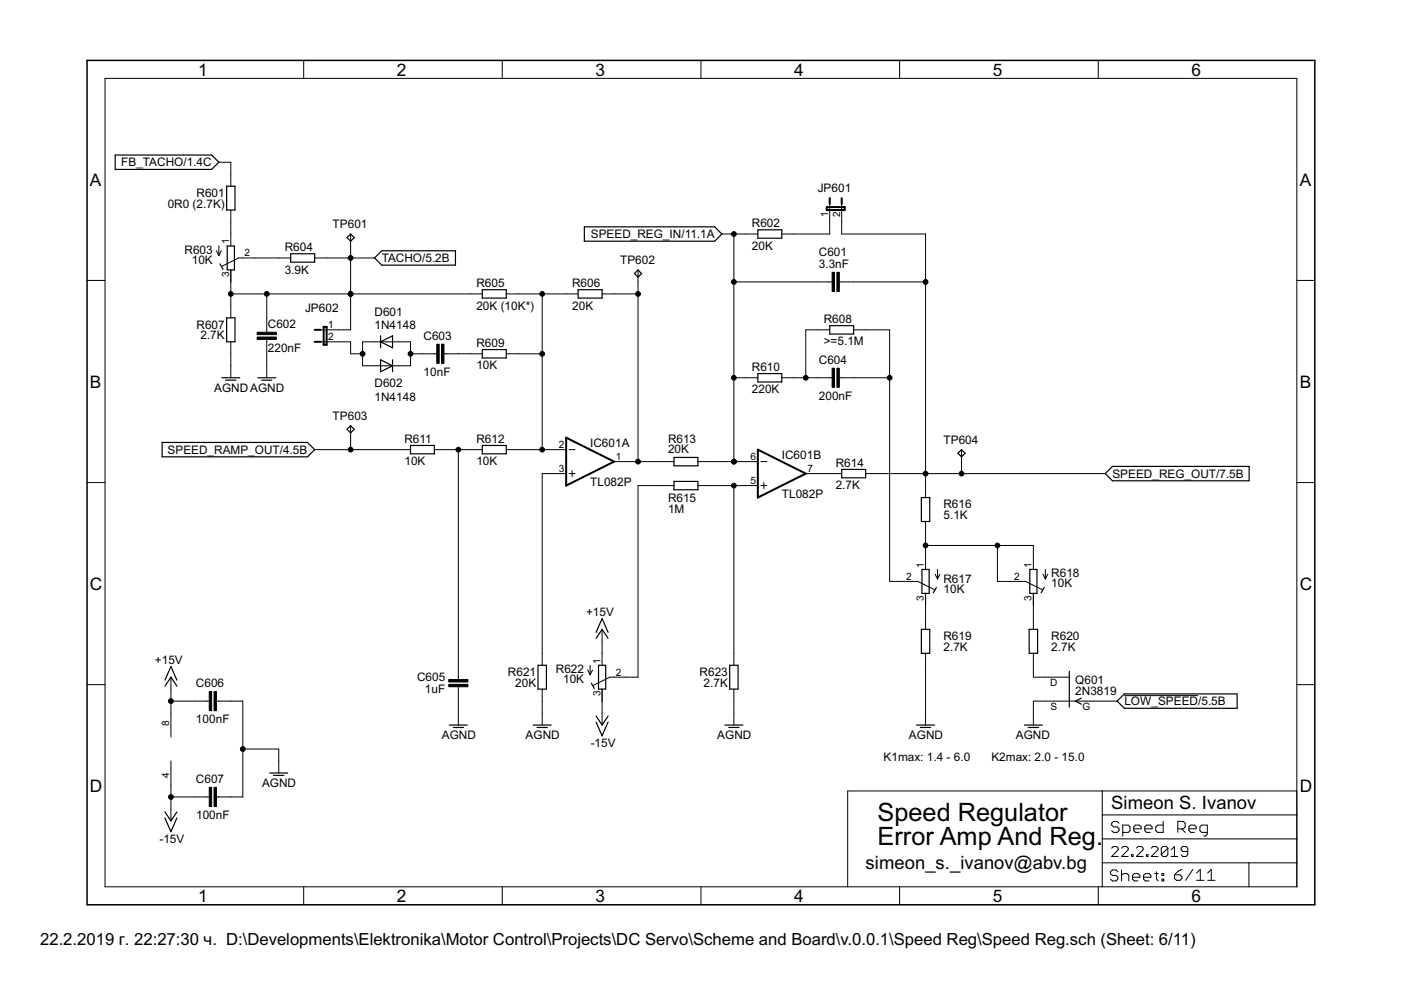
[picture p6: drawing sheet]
<svg xmlns="http://www.w3.org/2000/svg" width="297mm" height="210mm" viewBox="0 0 297 210" stroke-linecap="round" stroke-linejoin="round" font-family="sans-serif">
<g fill="#000" stroke="#000" stroke-width=".25">
<path d="M24.4 32.9v3zM24.4 35.9h20.5zM24.4 32.9h20.5zM46.4 34.4l-1.5 1.5zM44.9 32.9l1.5 1.5zM48 39.5v5zM48 39.5h1.8zM46.7 56l.6 1.1zM48.2 52.2v5zM48.2 52.2h1.5zM48.2 57.2h.7zM48.9 57.2h.8z"/>
<path d="M49.7 52.2v5zM49.8 39.5v5zM48 44.5h1.8zM61.6 55.6h5.1zM61.6 53.8v1.8zM61.6 53.8h5.1zM66.7 53.8v1.8zM74.3 49.6l-.7 .8zM74.3 49.6l.8 .8zM73.6 50.4l.7 .7zM75.1 50.4l-.8 .7zM79.4 54.7l1.5-1.5z"/>
<path d="M79.4 54.7l1.5 1.5zM80.9 53.2h15.7zM80.9 56.2h15.7zM96.6 53.2v3zM123.9 48.1v3zM134.5 58l.8-.8zM135.3 57.2l.7 .8zM134.5 58l.8 .8zM136 58l-.7 .8zM123.9 51.1h27.6zM123.9 48.1h27.6zM153.1 49.6l-1.6 1.5z"/>
<path d="M151.5 48.1l1.6 1.5zM160.7 50.5h5.1zM160.7 48.7v1.8zM160.7 48.7h5.1zM165.8 48.7v1.8zM48 67.4v5.1zM49.8 67.4v5.1zM48 67.4h1.8zM48 72.5h1.8zM80.7 72.5l2.5 1.2zM80.7 72.5v1.2zM80.7 71.2v1.3z"/>
<path d="M80.7 76.3l2.5 1.3zM80.7 76.3v2.5zM80.7 72.5l2.5-1.3zM83.2 71.2v2.5zM80.7 78.8l2.5-1.2zM83.2 77.6v1.2zM83.2 76.3v1.3zM102.3 63.2h5zM102.3 61.4v1.8zM102.3 75.9h5zM102.3 74.1v1.8zM102.3 61.4h5z"/>
<path d="M107.3 61.4v1.8zM102.3 74.1h5zM107.3 74.1v1.8zM122.6 63.2h5.1zM122.6 61.4v1.8zM122.6 61.4h5.1zM127.7 61.4v1.8zM160.7 79.2h5.1zM175.9 70.8h5.1zM175.9 69v1.8zM175.9 69h5.1zM181 69v1.8z"/>
<path d="M34.4 93.8v3.1zM47 80.1h3.8zM47.8 80.6h2.2zM54.7 80.1h3.8zM55.5 80.6h2.1zM34.4 96.9h30.8zM34.4 93.8h30.8zM66.7 95.3l-1.5 1.6zM65.2 93.8l1.5 1.5zM73.6 91l.7-.7zM74.3 90.3l.8 .7zM73.6 91l.7 .8z"/>
<path d="M75.1 91l-.8 .8zM87 96.2h5.1zM87 94.4v1.8zM87 94.4h5.1zM92.1 94.4v1.8zM102.3 96.2h5zM102.3 94.4v1.8zM102.3 94.4h5zM107.3 94.4v1.8zM142.9 98.8h5.1zM142.9 97v1.8zM142.9 97h5.1z"/>
<path d="M148 97v1.8zM160.7 81h5.1zM160.7 79.2v1.8zM165.8 79.2v1.8zM178.5 99.5h5zM203.1 96.1l.8-.8zM203.9 95.3l.7 .8zM203.1 96.1l.8 .8zM204.6 96.1l-.7 .8zM235.9 98.9h28.9zM264.8 98.9v3zM142.9 103.8h5.1z"/>
<path d="M142.9 102.1v1.7zM142.9 102.1h5.1zM148 102.1v1.7zM178.5 101.3h5zM178.5 99.5v1.8zM183.5 99.5v1.8zM195.3 105.5v5.1zM197.1 105.5v5.1zM195.3 105.5h1.8zM195.3 110.6h1.8zM234.3 100.4l1.6-1.5zM234.3 100.4l1.6 1.5z"/>
<path d="M235.9 101.9h28.9zM127.7 133.4l-1.3 1.9zM127.7 131.1l-1.3 3zM127.7 133.4l1.2 1.9zM127.7 131.1l1.2 3zM195.3 133.4v5.1zM195.5 125.8h.7zM195.5 120.7v5.1zM196.2 125.8h.8zM197 120.7v5.1zM195.5 120.7h1.5zM197.1 133.4v5.1z"/>
<path d="M195.3 133.4h1.8zM195.3 138.5h1.8zM198.5 124.5l-.6 1.2zM218.2 133.4v5.1zM218.3 125.8h.8zM218.3 120.7v5.1zM219.1 125.8h.8zM219.9 120.7v5.1zM218.3 120.7h1.6zM220 133.4v5.1zM218.2 133.4h1.8zM218.2 138.5h1.8z"/>
<path d="M221.4 124.5l-.7 1.2zM36.2 143.6l-1.2 1.9zM36.2 141.3l-1.2 2.9zM36.2 143.6l1.3 1.9zM36.2 141.3l1.3 2.9zM95.3 153.7h3.8zM96.1 154.2h2.2zM113.1 153.7h3.8zM113.9 154.2h2.2zM114.1 141.1v5zM114.1 141.1h1.7zM114.1 146.1h1.7z"/>
<path d="M115.8 141.1v5zM125.4 144.8l.6 1.2zM126.4 151.8l1.3 1.9zM126.4 153.1l1.3 2.9zM126.9 141.1v5zM126.9 141.1h1.5zM126.9 146.1h.8zM128.9 151.8l-1.2 1.9zM128.9 153.1l-1.2 2.9zM127.7 146.1h.7zM128.4 141.1v5zM153.7 153.7h3.8z"/>
<path d="M154.5 154.2h2.2zM154.7 141.1v5zM154.7 141.1h1.8zM154.7 146.1h1.8zM156.5 141.1v5zM194.3 153.7h3.8zM195.1 154.2h2.2zM218 154.2h2.2zM217.2 153.7h3.8zM226.7 142.3v7.6zM228 148.7l1.3 .6zM228 148.7l1.3-.7z"/>
<path d="M236.9 148.7l1.5-1.6zM236.9 148.7l1.5 1.5zM238.4 147.1h23.9zM238.4 150.2h23.9zM262.3 147.1v3.1zM35 172.1l1.2 2zM35 173.4l1.2 2.9zM37.5 172.1l-1.3 2zM37.5 173.4l-1.3 2.9zM57.2 163.9h3.8zM58 164.4h2.2z"/>
</g>
<g fill="#000" stroke="#000" stroke-width=".21">
<path d="M22.3 16.6v171.4zM64.4 12.8v3.8zM106.5 12.8v3.8zM148.6 12.8v3.8zM190.7 12.8v3.8zM232.9 12.8v3.8zM22.3 16.6h252.7zM46.4 34.4h2.5zM48.9 36.9v2.6zM48.9 34.4v2.5zM18.5 59.5h3.8zM46.4 52.2v2z"/>
<path d="M45.9 53.2l.5 1zM46.9 53.2l-.5 1zM48.9 49.6v2.6zM48.9 57.2v2.6zM48.9 44.5v2.6zM48.9 59.8v2.5zM48.9 47.1v2.5zM47.1 56.5l3.5-1.8zM50.6 54.7h.9zM51.5 54.7h2.5zM54 54.7h5.1zM59.1 54.7h2.5z"/>
<path d="M66.7 54.7h2.6zM69.3 54.7h5zM74.3 49.6v2.6zM74.3 54.7v7.6zM74.3 52.2v2.5zM74.3 54.7h5.1zM135.3 57.2v2.6zM135.3 59.8v2.5zM153.1 49.6h2.5zM155.6 49.6v10.2zM158.1 49.6h2.6zM155.6 49.6h2.5z"/>
<path d="M165.8 49.6h2.5zM168.3 49.6h7.6zM173.4 59.8h2.5zM155.6 59.8h17.8zM175.9 44.5v2.6zM175.9 43.3v1.2zM175.9 59.8h.5zM175.9 47.1v2.5zM178.5 44.5v2.6zM178.5 43.3v1.2zM177.9 59.8h.6zM178.5 47.1v2.5z"/>
<path d="M178.5 49.6h17.7zM178.5 59.8h2.5zM181 59.8h15.2zM196.2 49.6v10.2zM196.2 59.8v40.6zM275 59.5h3.8zM48.9 77.6v2.5zM48.9 64.9v2.5zM48.9 72.5v2.5zM48.9 75v2.6zM48.9 62.3h7.7zM48.9 62.3v2.6z"/>
<path d="M56.6 72.5v2.5zM56.6 67.4v2.5zM56.6 72v.5zM56.6 69.9v.5zM56.6 77.6v2.5zM56.6 75v2.6zM56.6 62.3h17.7zM56.6 62.3v5.1zM68 69.9h1.3zM68 72.5h1.3zM69.3 69.9h2.5zM69.3 72.5h2.5z"/>
<path d="M71.8 69.9h2.5zM74.3 62.3h25.4zM74.3 62.3v7.6zM74.3 72.5v2.5zM71.8 72.5h2.5zM76.9 72.5h2.5zM76.9 75v2.6zM76.9 72.5v2.5zM74.3 75h2.6zM79.4 72.5h2.6zM79.4 77.6h2.6zM76.9 77.6h2.5z"/>
<path d="M82 72.5h2.5zM82 77.6h2.5zM84.5 72.5h2.5zM87 72.5v2.5zM87 75v2.6zM84.5 77.6h2.5zM89.6 75h2.5zM87 75h2.6zM92.1 75h.5zM94.1 75h.5zM94.6 75h2.6zM97.2 75h2.5z"/>
<path d="M99.7 62.3h2.6zM99.7 75h2.6zM107.3 62.3h2.6zM107.3 75h2.6zM109.9 75h5.1zM115 62.3v12.7zM109.9 62.3h5.1zM115 62.3h5zM120 62.3h2.6zM127.7 62.3h2.5zM130.2 62.3h5.1zM135.3 62.3v35.6z"/>
<path d="M170.8 69.9v10.2zM173.4 69.9h2.5zM170.8 69.9h2.6zM181 69.9h2.5zM183.5 69.9h5.1zM188.6 69.9v10.2zM66.7 95.3h7.6zM74.3 90.3v2.5zM74.3 95.3h10.2zM74.3 92.8v2.5zM84.5 95.3h2.5zM92.1 95.3h2.5z"/>
<path d="M94.6 95.3h2.6zM97.2 95.3h2.5zM99.7 95.3h2.6zM107.3 95.3h2.6zM109.9 95.3h5.1zM115 75v20.3zM117.5 95.3h2.5zM115 95.3h2.5zM120.7 95.3h1.2zM130.2 97.9h2.5zM132.7 97.9h2.6zM140.4 97.9h2.5z"/>
<path d="M135.3 97.9h5.1zM148 97.9h2.5zM155.6 59.8v20.3zM155.6 80.1v17.8zM150.5 97.9h5.1zM155.6 97.9h2.5zM158.1 97.9h2.6zM158.1 80.1h2.6zM155.6 80.1h2.5zM161.3 97.9h1.3zM165.8 80.1h2.5zM168.3 80.1h2.5z"/>
<path d="M173.4 80.1h2.5zM170.8 80.1h2.6zM175.9 80.1h.5zM177.9 80.1h.6zM178.5 80.1h2.5zM181 80.1h7.6zM203.9 95.3v2.6zM203.9 97.9v2.5zM18.5 102.3h3.8zM115 100.4h2.5zM117.5 100.4h2.5zM120.7 100.4h1.2z"/>
<path d="M121.3 99.8v1.2zM135.3 103v40.6zM140.4 103h2.5zM135.3 103h5.1zM148 103h2.5zM150.5 103h5.1zM155.6 103h2.5zM158.1 103h2.6zM161.3 103h1.3zM161.9 102.3v1.3zM170.8 100.4h2.6zM175.9 100.4h2.6z"/>
<path d="M173.4 100.4h2.5zM183.5 100.4h2.6zM196.2 118.2v2.5zM196.2 103v2.5zM196.2 110.6v2.5zM186.1 100.4h10.1zM196.2 100.4v2.6zM196.2 115.7v2.5zM196.2 113.1v2.6zM196.2 100.4h7.7zM211.5 115.7v7.6zM196.2 115.7h15.3z"/>
<path d="M219.1 118.2v2.5zM219.1 115.7v2.5zM211.5 115.7h7.6zM203.9 100.4h30.4zM275 102.3h3.8zM115 138.5v2.6zM115 100.4v38.1zM127.7 138.5v2.6zM127.7 133.4v2.6zM127.7 136v2.5zM155.6 138.5v2.6zM155.6 103v35.5z"/>
<path d="M188.6 80.1v43.2zM191.2 123.3h2.5zM188.6 123.3h2.6zM193.7 123.3h.9zM194.6 123.3l3.5 1.7zM196.2 125.8v2.6zM196.2 130.9v2.5zM196.2 128.4v2.5zM198.8 120.7v2.1zM199.3 121.8l-.5 1zM198.3 121.8l.5 1zM211.5 123.3h2.5z"/>
<path d="M214 123.3h2.6zM216.6 123.3h.8zM217.4 123.3l3.6 1.7zM219.1 125.8v2.6zM219.1 130.9v2.5zM219.1 128.4v2.5zM221.6 120.7v2.1zM222.1 121.8l-.5 1zM221.1 121.8l.5 1zM18.5 145.2h3.8zM36.2 151.2v5.1zM36.2 143.6v2.5z"/>
<path d="M36.2 146.1v2.6zM36.2 148.7v2.5zM41.3 148.7h2.6zM36.2 148.7h5.1zM43.9 148.7h.5zM45.9 148.7h.5zM46.4 148.7h2.5zM48.9 148.7h2.6zM51.5 148.7v10.1zM51.5 158.8v10.2zM51.5 158.8h7.6zM59.1 158.8v2.6z"/>
<path d="M97.2 146.1v2.6zM97.2 141.1v2.5zM97.2 145.6v.5zM97.2 143.6v.5zM97.2 151.2v2.5zM97.2 148.7v2.5zM97.2 95.3v45.8zM115 151.2v2.5zM115 146.1v2.6zM115 148.7v2.5zM125.1 141.1v2zM124.6 142l.5 1.1z"/>
<path d="M125.6 142l-.5 1.1zM127.7 146.1v2.6zM127.7 151.2v2.5zM127.7 148.7v2.5zM125.8 145.3l3.5-1.7zM129.3 143.6h.9zM130.2 143.6h2.5zM132.7 143.6h2.6zM155.6 151.2v2.5zM155.6 146.1v2.6zM155.6 148.7v2.5zM196.2 151.2v2.5z"/>
<path d="M196.2 138.5v2.6zM196.2 141.1v10.1zM219.1 151.2v2.5zM219.1 138.5v2.6zM219.1 148.7v2.5zM219.1 141.1v2.5zM221.6 143.6h5.1zM221.6 148.7h5.1zM219.1 148.7h2.5zM219.1 143.6h2.5zM226.7 148.7h5.1zM231.8 148.7h5.1z"/>
<path d="M238.4 147.5h15.6zM275 145.2h3.8zM36.2 161.4v5zM36.2 171.5v2.6zM36.2 169v2.5zM36.2 166.4v2.6zM41.3 169h2.6zM36.2 169h5.1zM43.9 169h.5zM45.9 169h.5zM46.4 169h2.5zM48.9 169h2.6z"/>
<path d="M59.1 161.4v2.5zM179.7 167.7h54zM233.7 167.7h41.3zM233.7 177.9h41.3zM233.7 172.8v5.1zM233.7 172.8h41.3zM233.7 167.7v5.1zM235.7 174.5v.4zM235.7 174.9l.4 .4zM236 179.5l-.3 .3zM235.7 174.5l.4-.3zM236.1 175.3h.8z"/>
<path d="M235.7 176.1l.4 .4zM236 179.5h.7zM236.1 174.2h.8zM236.9 175.3l.4 .4zM236.1 176.5h.8zM236.7 179.5l.4 .3zM236.9 174.2l.4 .3zM237.3 175.7v.4zM237.3 176.1l-.4 .4zM238 174.9v2.4zM238 174.9h1.2zM238.1 179.5l-.3 .3z"/>
<path d="M238.1 179.5h.7zM239.2 174.9l.4 .4zM238 176.5h1.2zM238.8 179.5l.4 .3zM239.6 175.3v.8zM239.6 176.1l-.4 .4zM240.4 175.3v.8zM240.4 175.3l.4-.4zM240.4 176.1l.4 .4zM240.8 174.9h.7zM241.3 179.5l-.4 .3zM240.8 176.5h.7z"/>
<path d="M241.5 174.9l.4 .4zM241.9 175.3v.4zM240.4 175.7h1.5zM241.3 179.5h.7zM242 179.5l.4 .3zM242.7 175.3v.8zM242.7 175.3l.4-.4zM242.7 176.1l.4 .4zM243.1 174.9h.8zM243.1 176.5h.8zM243.9 174.9l.4 .4zM244.3 175.3v.4z"/>
<path d="M242.7 175.7h1.6zM244.5 179.5l-.4 .3zM245 175.3v.8zM245 175.3l.4-.4zM244.5 179.5h.7zM245 176.1l.4 .4zM245.4 174.9h1.2zM245.2 179.5l.3 .3zM246.5 179.5l-.3 .3zM246.5 179.5h.8zM246.6 174.2v2.3zM245.4 176.5h1.2z"/>
<path d="M247.3 179.5l.3 .3zM247.6 179.8v1.4zM249 179.5v2.1zM249.7 174.2v2.3zM249.7 174.2h1.2zM250.4 179.8v.4zM250.5 175.7l.8 .8zM250.8 179.5l-.4 .3zM250.9 174.2l.4 .3zM249.7 175.7h1.2zM251.3 174.5v.8zM251.3 175.3l-.4 .4z"/>
<path d="M250.8 179.5h.7zM251.5 179.5l.3 .3zM252.1 175.3v.8zM252.1 175.3l.4-.4zM252.1 176.1l.4 .4zM252.5 174.9h.7zM252.5 176.5h.7zM253.2 174.9l.4 .4zM253.6 175.3v.4zM252.1 175.7h1.5zM254.4 175.3v.8zM254.4 176.1l.4 .4z"/>
<path d="M254.4 175.3l.4-.4zM254.8 176.5h1.2zM255.2 177.3h.4zM255.6 177.3l.4-.4zM256 174.9v2zM254.8 174.9h1.2zM275 172.8v5.1zM275 167.7v5.1zM22.3 188h252.7zM64.4 188v3.8zM106.5 188v3.8zM148.6 188v3.8z"/>
<path d="M179.7 167.7v20.3zM190.7 188v3.8zM232.9 188v3.8zM233.7 182.9v5.1zM233.7 177.9v5zM235.4 184.8v.4zM235.4 185.2l.4 .4zM237.1 180.2l-1.4 1.4zM235.4 184.8l.4-.4zM235.8 185.6h.8zM235.4 186.4l.4 .4zM235.8 184.4h.8z"/>
<path d="M236.6 185.6l.4 .4zM235.8 186.8h.8zM236.6 184.4l.4 .4zM237 186v.4zM237 186.4l-.4 .4zM235.7 181.6h1.4zM237.1 179.8v.4zM237.8 181.6l1.4-1.4zM237.8 184.4v2.4zM237.8 185.6l.4-.4zM238.2 185.2h.8zM239 185.2l.3 .4z"/>
<path d="M237.8 181.6h1.4zM239.2 179.8v.4zM239.3 185.6v1.2zM239.9 181.2v.4zM239.9 181.2h.3zM240.1 185.6v.8zM240.1 185.6l.4-.4zM240.2 181.2v.4zM239.9 181.6h.3zM240.1 186.4l.4 .4zM240.5 185.2h.8zM240.9 181.6l1.5-1.4z"/>
<path d="M240.5 186.8h.8zM241.3 185.2l.4 .4zM241.7 185.6v.4zM240.1 186h1.6zM240.9 181.6h1.5zM242.4 179.8v.4zM242.5 185.6v.8zM242.5 185.6l.3-.4zM242.5 186.4l.3 .4zM242.8 185.2h.8zM243.1 181.2v.4zM243.1 181.2h.3z"/>
<path d="M243.4 181.2v.4zM243.1 181.6h.3zM242.8 186.8h.8zM243.6 185.2l.4 .4zM244 185.6v.4zM242.5 186h1.5zM244.1 181.6l1.4-1.4zM244.8 185.2h.8zM245.2 184.8v1.6zM245.2 186.4l.4 .4zM244.1 181.6h1.4zM245.5 179.8v.4z"/>
<path d="M246.2 179.8v1.4zM246.2 181.2l1.4-1.4zM246.4 185.2h.3zM246.4 185.2v.4zM246.4 186.4h.3zM246.4 186.4v.4zM246.2 181.2l.3 .4zM246.7 185.2v.4zM246.4 185.6h.3zM246.7 186.4v.4zM246.4 186.8h.3zM246.5 181.6h.8z"/>
<path d="M247.6 181.2l-.3 .4zM248.3 180.2l.7-.7zM248.3 181.6h1.4zM249 185.5v.8zM249 186.3l.4 .3zM249.4 186.6h.8zM249.8 184.7l-.8 .8zM250.2 186.6l.4-.3zM249 185.5h1.2zM250.4 181.2l.4 .4zM250.4 180.2l.4 .3zM249.8 184.7l.8-.4z"/>
<path d="M250.6 185.9v.4zM250.2 185.5l.4 .4zM250.8 181.6h.7zM250.8 180.5h1zM252.9 184.3l-1.5 2.3zM251.8 181.2l-.3 .4zM251.8 179.8v1.4zM253.7 185.1l.8-.8zM253.7 186.6h1.6zM254.5 184.3v2.3zM256.8 184.3l-.7 .8zM256.1 186.6h1.5z"/>
<path d="M256.8 184.3v2.3zM264.8 182.9v5.1zM264.8 182.9h10.2zM233.7 182.9h31.1zM275 182.9v5.1zM275 177.9v5zM275 16.6v171.4z"/>
<circle cx="74.3" cy="54.7" r=".51"/>
<circle cx="155.6" cy="49.6" r=".51"/>
<circle cx="155.6" cy="59.8" r=".51"/>
<circle cx="196.2" cy="59.8" r=".51"/>
<circle cx="48.9" cy="62.3" r=".51"/>
<circle cx="56.6" cy="62.3" r=".51"/>
<circle cx="74.3" cy="62.3" r=".51"/>
<circle cx="76.9" cy="75" r=".51"/>
<circle cx="87" cy="75" r=".51"/>
<circle cx="115" cy="62.3" r=".51"/>
<circle cx="115" cy="75" r=".51"/>
<circle cx="135.3" cy="62.3" r=".51"/>
<circle cx="74.3" cy="95.3" r=".51"/>
<circle cx="97.2" cy="95.3" r=".51"/>
<circle cx="115" cy="95.3" r=".51"/>
<circle cx="135.3" cy="97.9" r=".51"/>
<circle cx="155.6" cy="80.1" r=".51"/>
<circle cx="155.6" cy="97.9" r=".51"/>
<circle cx="170.8" cy="80.1" r=".51"/>
<circle cx="188.6" cy="80.1" r=".51"/>
<circle cx="155.6" cy="103" r=".51"/>
<circle cx="196.2" cy="115.7" r=".51"/>
<circle cx="196.2" cy="100.4" r=".51"/>
<circle cx="203.9" cy="100.4" r=".51"/>
<circle cx="211.5" cy="115.7" r=".51"/>
<circle cx="36.2" cy="148.7" r=".51"/>
<circle cx="51.5" cy="158.8" r=".51"/>
<circle cx="36.2" cy="169" r=".51"/>
</g>
<path d="M18.5 12.8v179zM18.5 12.8h260.3zM18.5 191.8h260.3zM278.8 12.8v179z" fill="#000" stroke="#000" stroke-width=".32"/>
<g fill="#000" stroke="#000" stroke-width=".42">
<path d="M175.3 44.5h3.8zM175.3 43.9v.6zM175.9 42v1.3zM178.5 42v1.3zM179.1 43.9v.6zM175.3 43.9h3.8zM66.7 69.9h1.3zM66.7 72.5h1.3zM68.6 69.3v3.8zM68.6 69.3h.7zM69.3 69.3v3.8zM68.6 73.1h.7z"/>
<path d="M120 92.8l10.2 5.1zM120 103l10.2-5.1zM160.7 95.3l10.1 5.1zM120 92.8v10.2zM160.7 95.3v10.2zM160.7 105.5l10.1-5.1z"/>
</g>
<g fill="#000" stroke="#000" stroke-width=".21">
<path d="M176.4 57.7h.5v4.1h-.5zM177.4 57.7h.5v4.1h-.5zM54.5 70.4h4.1v.6h-4.1zM54.5 71.5h4.1v.5h-4.1zM92.6 73h.5v4h-.5zM93.6 73h.5v4h-.5zM176.4 78.1h.5v4h-.5zM177.4 78.1h.5v4h-.5zM44.4 146.6h.5v4.1h-.5zM45.4 146.6h.5v4.1h-.5zM95.1 144.1h4.1v.5h-4.1zM95.1 145.1h4.1v.5h-4.1z"/>
<path d="M44.4 166.9h.5v4.1h-.5zM45.4 166.9h.5v4.1h-.5z"/>
</g>
<g font-size="6">
<text x="186.1" y="174.1">Speed Regulator</text>
<text x="186.1" y="179.1">Error Amp And Reg.</text>
</g>
<g font-size="4.4">
<text x="235.6" y="171.5">Simeon S. Ivanov</text>
<text x="183.5" y="184.2">simeon_s._ivanov@abv.bg</text>
</g>
<g font-size="4.1">
<text x="42" y="16">1</text>
<text x="84.1" y="16">2</text>
<text x="126.3" y="16">3</text>
<text x="168.4" y="16">4</text>
<text x="210.5" y="16">5</text>
<text x="252.6" y="16">6</text>
<text x="19.1" y="39.3">A</text>
<text x="275.6" y="39.3">A</text>
<text x="19.1" y="82.2">B</text>
<text x="275.6" y="82.2">B</text>
<text x="19.1" y="125">C</text>
<text x="275.6" y="125">C</text>
<text x="19.1" y="167.9">D</text>
<text x="275.6" y="167.9">D</text>
<text x="42" y="191.2">1</text>
<text x="84.1" y="191.2">2</text>
<text x="126.3" y="191.2">3</text>
<text x="168.4" y="191.2">4</text>
<text x="210.5" y="191.2">5</text>
<text x="252.6" y="191.2">6</text>
</g>
<text font-size="4" x="8.5" y="200.4">22.2.2019 г. 22:27:30 ч. D:\Developments\Elektronika\Motor Control\Projects\DC Servo\Scheme and Board\v.0.0.1\Speed Reg\Speed Reg.sch (Sheet: 6/11)</text>
<g font-size="2.8">
<text x="25.7" y="35.3">FB_TACHO/1.4C</text>
<text x="41.7" y="41.8">R601</text>
<text x="173.4" y="40.7">JP601</text>
<text x="35.6" y="44">0R0 (2.7K)</text>
<text x="39.1" y="53.8">R603</text>
<text x="60.4" y="53.2">R604</text>
<text x="70.5" y="48.4">TP601</text>
<text x="125.3" y="50.5">SPEED_REG_IN/11.1A</text>
<text x="159.4" y="52.9">20K</text>
<text x="159.4" y="48.1">R602</text>
<text x="40.7" y="56">10K</text>
<text x="60.4" y="58">3.9K</text>
<text x="80.9" y="55.6">TACHO/5.2B</text>
<text x="131.5" y="56">TP602</text>
<text x="173.6" y="56.9">3.3nF</text>
<text x="173.6" y="54.3">C601</text>
<text x="101" y="65.6">20K (10K*)</text>
<text x="101" y="60.8">R605</text>
<text x="121.3" y="65.6">20K</text>
<text x="121.3" y="60.8">R606</text>
<text x="41.7" y="69.7">R607</text>
<text x="42.5" y="72">2.7K</text>
<text x="56.8" y="69.6">C602</text>
<text x="64.7" y="66.1">JP602</text>
<text x="79.4" y="69.7">1N4148</text>
<text x="79.4" y="66.9">D601</text>
<text x="174.6" y="68.4">R608</text>
<text x="56.8" y="74.6">220nF</text>
<text x="89.8" y="72.1">C603</text>
<text x="101" y="73.5">R609</text>
<text x="173.6" y="77.2">C604</text>
<text x="174.6" y="73.2">&gt;=5.1M</text>
<text x="45.4" y="83">AGNDAGND</text>
<text x="79.4" y="82.2">D602</text>
<text x="89.8" y="79.7">10nF</text>
<text x="101" y="78.3">10K</text>
<text x="159.4" y="83.4">220K</text>
<text x="159.4" y="78.6">R610</text>
<text x="70.5" y="89">TP603</text>
<text x="79.4" y="84.9">1N4148</text>
<text x="173.6" y="84.8">200nF</text>
<text x="85.8" y="93.8">R611</text>
<text x="101" y="93.8">R612</text>
<text x="125.1" y="94.7">IC601A</text>
<text x="141.6" y="93.8">R613</text>
<text x="200" y="94.1">TP604</text>
<text x="35.5" y="96.2">SPEED_RAMP_OUT/4.5B</text>
<text x="85.8" y="98.6">10K</text>
<text x="101" y="98.6">10K</text>
<text x="141.6" y="96.1">20K</text>
<text x="165.8" y="97.2">IC601B</text>
<text x="177.2" y="98.9">R614</text>
<text x="235.8" y="101.3">SPEED_REG_OUT/7.5B</text>
<text x="125.1" y="103">TL082P</text>
<text x="141.6" y="106.5">R615</text>
<text x="165.8" y="105.5">TL082P</text>
<text x="177.2" y="103.7">2.7K</text>
<text x="200" y="107.8">R616</text>
<text x="141.6" y="108.8">1M</text>
<text x="200" y="110.1">5.1K</text>
<text x="200" y="125.8">10K</text>
<text x="200" y="123.6">R617</text>
<text x="222.9" y="124.5">10K</text>
<text x="222.9" y="122.4">R618</text>
<text x="124.3" y="130.6">+15V</text>
<text x="200" y="138">2.7K</text>
<text x="200" y="135.7">R619</text>
<text x="222.9" y="138">2.7K</text>
<text x="222.9" y="135.7">R620</text>
<text x="32.8" y="140.8">+15V</text>
<text x="107.7" y="143.4">R621</text>
<text x="117.9" y="142.7">R622</text>
<text x="148.3" y="143.4">R623</text>
<text x="41.6" y="145.7">C606</text>
<text x="88.4" y="144.5">C605</text>
<text x="90.1" y="147">1uF</text>
<text x="109.2" y="145.6">20K</text>
<text x="119.4" y="144.9">10K</text>
<text x="149.2" y="145.6">2.7K</text>
<text x="228" y="147.4">2N3819</text>
<text x="228" y="145">Q601</text>
<text x="238.4" y="149.6">LOW_SPEED/5.5B</text>
<text x="41.6" y="153.4">100nF</text>
<text x="93.7" y="156.7">AGND</text>
<text x="111.4" y="156.7">AGND</text>
<text x="125.2" y="158.4">-15V</text>
<text x="152.1" y="156.7">AGND</text>
<text x="187.3" y="161.4">K1max: 1.4 - 6.0</text>
<text x="192.7" y="156.7">AGND</text>
<text x="210.2" y="161.4">K2max: 2.0 - 15.0</text>
<text x="215.4" y="156.7">AGND</text>
<text x="41.6" y="166.1">C607</text>
<text x="55.6" y="166.8">AGND</text>
<text x="41.6" y="173.7">100nF</text>
<text x="33.8" y="178.7">-15V</text>
</g>
<g font-size="2.4">
<text x="175.6" y="46.1" transform="rotate(-90 175.6 46.1)">1</text>
<text x="178.1" y="46.1" transform="rotate(-90 178.1 46.1)">2</text>
<text x="48.6" y="51.8" transform="rotate(-90 48.6 51.8)">1</text>
<text x="48.6" y="58.8" transform="rotate(-90 48.6 58.8)">3</text>
<text x="51.8" y="54.3">2</text>
<text x="69.6" y="69.6">1</text>
<text x="69.6" y="72.1">2</text>
<text x="118.5" y="95">2</text>
<text x="118.5" y="100.1">3</text>
<text x="130.6" y="97.5">1</text>
<text x="159.1" y="97.5">6</text>
<text x="171.2" y="100.1">7</text>
<text x="159.1" y="102.6">5</text>
<text x="192.2" y="122.9">2</text>
<text x="195.9" y="120.4" transform="rotate(-90 195.9 120.4)">1</text>
<text x="215" y="122.9">2</text>
<text x="218.7" y="120.4" transform="rotate(-90 218.7 120.4)">1</text>
<text x="195.9" y="127.3" transform="rotate(-90 195.9 127.3)">3</text>
<text x="218.7" y="127.3" transform="rotate(-90 218.7 127.3)">3</text>
<text x="127.3" y="140.7" transform="rotate(-90 127.3 140.7)">1</text>
<text x="130.6" y="143.2">2</text>
<text x="127.3" y="147.7" transform="rotate(-90 127.3 147.7)">3</text>
<text x="222.6" y="145.5">D</text>
<text x="35.9" y="153.9" transform="rotate(-90 35.9 153.9)">8</text>
<text x="222.7" y="150.6">S</text>
<text x="229.5" y="150.6">G</text>
<text x="35.9" y="164.9" transform="rotate(-90 35.9 164.9)">4</text>
</g>
</svg>
